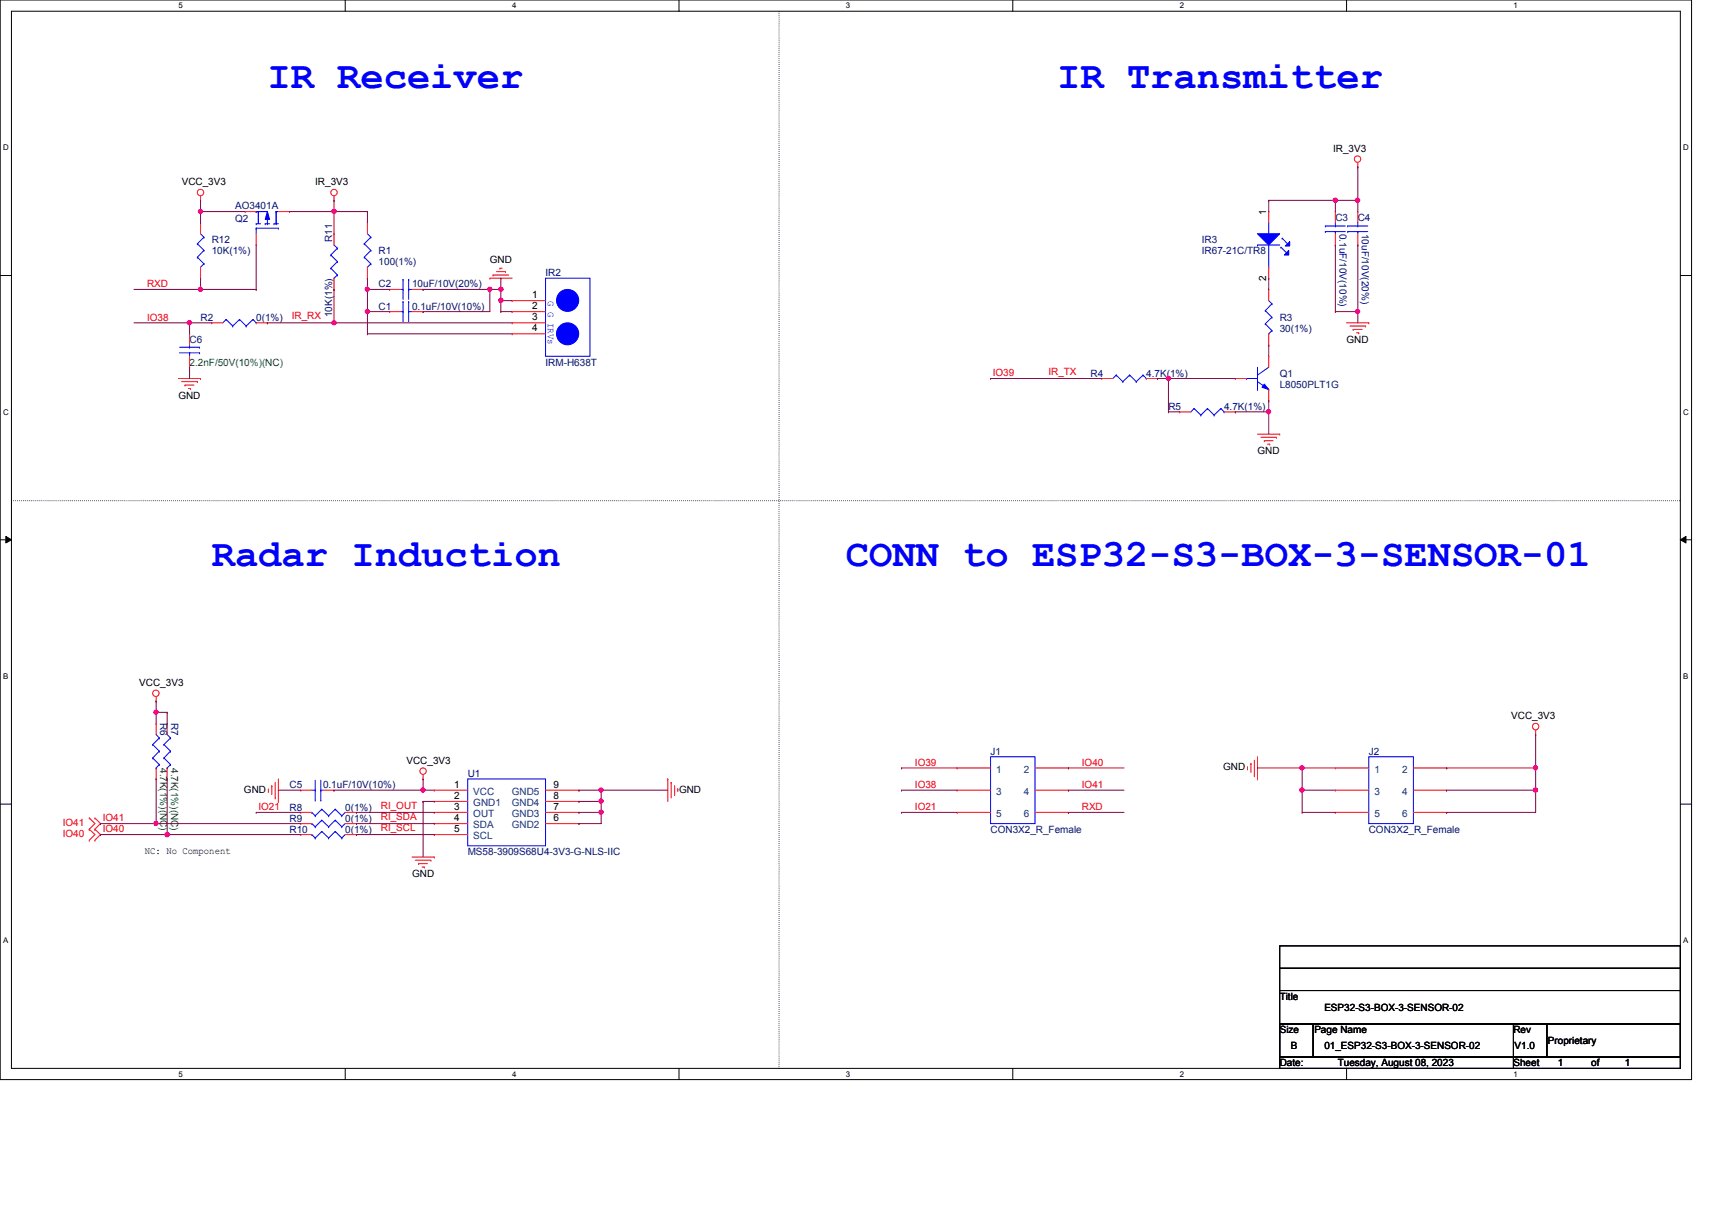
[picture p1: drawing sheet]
<svg xmlns="http://www.w3.org/2000/svg" width="297mm" height="210mm" viewBox="0 0 297 210" stroke-linecap="round" stroke-linejoin="round" font-family="sans-serif">
<path d="M0 0h293.5v187.3h-293.5zM2 1.9h289.5v183.4h-289.5z" fill="none" stroke="#000" stroke-width=".17"/>
<g fill="#fff">
<path d="M30.9 .2h.8v1.5h-.8z"/>
<path d="M30.9 185.5h.8v1.6h-.8z"/>
</g>
<path d="M59.9 0v1.9M59.9 185.3v2" fill="none" stroke="#000" stroke-width=".17"/>
<g fill="#fff">
<path d="M88.9 .2h.7v1.5h-.7z"/>
<path d="M88.9 185.5h.7v1.6h-.7z"/>
</g>
<path d="M117.8 0v1.9M117.8 185.3v2" fill="none" stroke="#000" stroke-width=".17"/>
<g fill="#fff">
<path d="M146.8 .2h.7v1.5h-.7z"/>
<path d="M146.8 185.5h.7v1.6h-.7z"/>
</g>
<path d="M175.7 0v1.9M175.7 185.3v2" fill="none" stroke="#000" stroke-width=".17"/>
<g fill="#fff">
<path d="M204.7 .2h.7v1.5h-.7z"/>
<path d="M204.7 185.5h.7v1.6h-.7z"/>
</g>
<path d="M233.6 0v1.9M233.6 185.3v2" fill="none" stroke="#000" stroke-width=".17"/>
<g fill="#fff">
<path d="M262.6 .2h.8v1.5h-.8z"/>
<path d="M262.6 185.5h.8v1.6h-.8z"/>
<path d="M.5 24.8h1v1.6h-1z"/>
<path d="M292.1 24.8h.9v1.6h-.9z"/>
<path d="M.5 70.7h1v1.5h-1z"/>
<path d="M292.1 70.7h.9v1.5h-.9z"/>
</g>
<path d="M0 47.8h2M291.5 47.8h2" fill="none" stroke="#000" stroke-width=".17"/>
<g fill="#fff">
<path d="M.5 116.5h.9v1.6h-.9z"/>
<path d="M292.1 116.5h.8v1.6h-.8z"/>
</g>
<path d="M0 93.6h2M1 93l1 .6-1 .6zM291.5 93.6l1-.6v1.2zM291.5 93.6h2" fill="none" stroke="#000" stroke-width=".17"/>
<path d="M1 93l1 .6-1 .6zM291.5 93.6l1-.6v1.2z" fill="#000"/>
<g fill="#fff">
<path d="M.5 162.4h.9v1.5h-.9z"/>
<path d="M292.1 162.4h.8v1.5h-.8z"/>
</g>
<path d="M0 139.5h2M291.5 139.5h2M222 168h69.5v3.8h-69.5zM222 171.8h69.5v5.8h-69.5zM222 177.6h5.8v5.8h-5.8zM222 164.1h69.5v3.9h-69.5zM222 177.6h69.5v5.8h-69.5zM227.8 177.6h34.8v5.8h-34.8zM262.6 177.6h5.8v5.8h-5.8zM268.4 177.6h23.1v5.8h-23.1zM222 183.4h40.6v1.9h-40.6zM262.6 183.4h28.9v1.9h-28.9z" fill="none" stroke="#000" stroke-width=".17"/>
<path d="M135.2 1.9v183.4M2 86.9h289.5M291.5 86.9h.1M135.2 185.3h.1" fill="none" stroke="#000" stroke-width=".17" stroke-dasharray="0 .3"/>
<g fill="none" stroke="#f00" stroke-width=".17">
<path d="M34.8 34.8h.1M34.8 34v.8M58 34.8h.1M58 34v.8M235.6 29h.1M235.6 28.2v.8M85 48.3h.1M85 48.3h3.9M85.6 47.7h.1M85.6 47.7h2.7M86.1 47.1h1.6M86.7 46.5h.1"/>
<path d="M86.7 46.5h.4M87.7 47.1h.1M220.1 50.2h.1M220.1 59.9h.1M220.1 50.2v2M220.1 57.9v2M233.6 56h3.9M234.2 56.6h2.7M234.8 57.1h.1M234.8 57.1h1.5M235.4 57.7h.4M235.8 57.7h.1"/>
<path d="M236.9 56.6h.1M237.5 56h.1M30.9 65.7h3.9M31.5 66.2h2.7M32.1 66.8h.1M32.1 66.8h1.6M32.7 67.4h.4M33.1 67.4h.1M34.2 66.2h.1M34.8 65.7h.1M218.2 75.3h3.8M218.8 75.9h2.7"/>
<path d="M219.4 76.5h.1M219.4 76.5h1.5M219.9 77h.4M220.3 77h.1M221.5 75.9h.1M222 75.3h.1M27.1 121.6h.1M27.1 120.9v.7M29 125.5h.1M29 135.1h.1M29 125.5v1.9M29 133.2v1.9"/>
<path d="M46.6 137.3h.1M46.6 136.9v.4M47.2 136.3h.1M47.2 136.3v1.5M47.7 138.4h.1M47.7 135.7v2.7M48.3 139h.1M48.3 135.1v3.9M73.4 135.1h.1M73.4 134.4v.7M115.9 135.1h.1M115.9 135.1v3.9"/>
<path d="M116.5 135.7h.1M116.5 135.7v2.7M117 137.8h.1M117 136.3v1.5M117.6 136.9h.1M117.6 136.9v.4M216.4 133.4h.1M216.4 133v.4M217 132.5h.1M217 132.5v1.5M217.6 134.6h.1M217.6 131.9v2.7"/>
<path d="M218.2 135.1h.1M218.2 131.3v3.8M266.4 127.4h.1M266.4 126.7v.7M15.5 143.8h.1M15.5 145.8h.1M15.5 141.9h.1M15.5 143.8l1 1-1 1M15.5 141.9l1 1-1 .9M16.5 145.8h.1M16.5 143.8h.1M16.5 141.9h.1"/>
<path d="M16.5 143.8l.9 1-.9 1M16.5 141.9l.9 1-.9 .9M71.5 148.7h3.8M72 149.2h2.8M72.6 149.8h.1M72.6 149.8h1.6M73.2 150.4h.4M73.6 150.4h.1M74.8 149.2h.1M75.3 148.7h.1"/>
<circle cx="34.8" cy="33.4" r=".56"/>
<circle cx="57.9" cy="33.4" r=".56"/>
<circle cx="235.5" cy="27.6" r=".56"/>
<circle cx="27" cy="120.3" r=".56"/>
<circle cx="73.4" cy="133.8" r=".56"/>
<circle cx="266.4" cy="126" r=".56"/>
</g>
<g fill="none" stroke="#00f" stroke-width=".17">
<path d="M44.4 36.7h.1M44.4 38.8h.1M44.4 39.6h.1M44.4 36.7h2M44.4 38.8h.8M44.4 39.6v1M44.4 39.6h3.9M44.8 36.9h.1M44.8 36.7h.1M44.8 36.7v2.1M46 38.8h.1M46 38.8h.8"/>
<path d="M47.5 38.8h.1M47.5 38.8h.8M47.9 36.7h.1M47.9 38.6h.1M47.9 38.8h.1M47.9 36.7h.4M47.9 36.7v2.1M48.3 39.6h.1M219.5 53.9h.1M219.5 56.2h.1M219.5 53.9l1.2 1.1M219.5 56.2l1.2 1.2"/>
<path d="M220.1 57.9h.1M220.1 52.2l.6 .5M220.7 52.7h.1M220.7 55h.1M220.7 57.4h.1M220.7 52.7l-1.2 1.2M220.7 55l-1.2 1.2M220.7 57.4l-.6 .5M28.4 129.2h.1M28.4 131.5h.1M28.4 129.2l1.2 1.1M28.4 131.5l1.2 1.1"/>
<path d="M29 133.2h.1M29 127.4l.6 .6M29.6 128h.1M29.6 130.3h.1M29.6 132.6h.1M29.6 128l-1.2 1.2M29.6 130.3l-1.2 1.2M29.6 132.6l-.6 .6"/>
</g>
<path d="M46.4 36.7l.4 1.4h-.8z" fill="#00f"/>
<g fill="none" stroke="#00f" stroke-width=".17">
<path d="M46.4 36.7l.4 1.4h-.8zM46.4 38.8h.1M46.4 37.7v1.1M39.2 55.4h.1M39.2 55.4l-.6 .6M39.2 55.4l1.2 1.2M40.4 56.6h.1M41.6 55.4h.1M41.6 55.4l-1.2 1.2M41.6 55.4l1.1 1.2M42.7 56.6h.1M43.9 55.4h.1"/>
<path d="M43.9 55.4l-1.2 1.2M43.9 55.4l.5 .6M44.4 56h.1M57.4 44.2h.1M57.4 46.5h.1M57.4 44.2l1.1 1.2M57.4 46.5l1.1 1.2M58 48.3h.1M58 42.5l.5 .6M58.5 43.1h.1M58.5 45.4h.1M58.5 47.7h.1"/>
<path d="M58.5 43.1l-1.1 1.1M58.5 45.4l-1.1 1.1M58.5 47.7l-.5 .6M69.6 54.1h.3M69.9 54.1h.1M69.9 52.3h.1M69.9 52.3v3.5M70.9 52.3h.1M70.9 54.1h.1M70.9 54.1h.6M70.9 52.3v3.5M171.9 131.3h7.7v11.6h-7.7z"/>
</g>
<g fill="none" stroke="#f00" stroke-width=".17">
<path d="M42.5 36.7h.1M42.5 36.7h1.9M48.3 36.7h1.9M50.2 36.7h.1M36.7 56h.1M36.7 56h1.9M44.4 42.5h.1M44.4 40.6v1.9M44.4 56h2M46.4 56h.1M58 40.6h.1M58 50.2h.1"/>
<path d="M58 40.6v1.9M58 48.3v1.9M67.6 54.1h.1M67.6 54.1h2M71.5 54.1h1.9M73.4 54.1h.1M166.1 133.2h.1M166.1 137.1h.1M166.1 133.2h5.8M166.1 137.1h5.8M179.6 133.2h5.8M179.6 137.1h5.8"/>
<path d="M185.4 133.2h.1M185.4 137.1h.1M166.1 140.9h.1M166.1 140.9h5.8M179.6 140.9h5.8M185.4 140.9h.1"/>
</g>
<path d="M218.2 40.6h3.8l-1.9 1.9z" fill="#00f"/>
<path d="M218.2 40.6h3.8l-1.9 1.9z" fill="none" stroke="#00f" stroke-width=".17"/>
<path d="M223.8 41.9v.8h-.8z" fill="#00f"/>
<path d="M220.1 38.6v2M218.2 42.5h.1M218.2 42.5h3.8M220.1 40.6h.1M220.1 46.4h.1M220.1 42.5v3.9M222.5 41.3h.1M222.5 41.3l.9 1M223.8 41.9v.8h-.8z" fill="none" stroke="#00f" stroke-width=".17"/>
<path d="M223.6 43.4v.8h-.8z" fill="#00f"/>
<g fill="none" stroke="#00f" stroke-width=".17">
<path d="M222.2 42.9h.1M222.2 42.9l1 1M223.6 43.4v.8h-.8zM216.3 65.7h.1M216.3 65.7h1.9M218.2 65.1h.1M218.2 67.6h.1M218.2 66.2l1.9 1.4M218.2 63.7v3.9M220.1 67.6h.1M220.1 63.7l-1.9 1.4M26.5 129.2h.1"/>
<path d="M26.5 131.5h.1M26.5 129.2l1.1 1.1M26.5 131.5l1.1 1.1M27.1 133.2h.1M27.1 127.4l.5 .6M27.6 128h.1M27.6 130.3h.1M27.6 132.6h.1M27.6 128l-1.1 1.2M27.6 130.3l-1.1 1.2M27.6 132.6l-.5 .6"/>
</g>
<path d="M220.1 36.7h.1M220.1 36.7v1.9M220.1 48.3h.1M220.1 46.4v1.9M27.1 125.5h.1M27.1 135.1h.1M27.1 125.5v1.9M27.1 133.2v1.9" fill="none" stroke="#f00" stroke-width=".17"/>
<path d="M219.4 66.6l.7 1-1.2-.4z" fill="#00f"/>
<path d="M94.7 48.3h7.7v13.5h-7.7zM219.4 66.6l.7 1-1.2-.4z" fill="none" stroke="#00f" stroke-width=".17"/>
<path d="M214.3 65.7h.1M214.3 65.7h2M220.1 61.8h.1M220.1 69.5h.1M220.1 61.8v1.9M220.1 67.6v1.9" fill="none" stroke="#f00" stroke-width=".17"/>
<circle cx="98.5" cy="52.1" r="1.92" fill="#00f"/>
<circle cx="98.5" cy="52.1" r="1.92" fill="none" stroke="#00f" stroke-width=".17"/>
<circle cx="98.5" cy="57.9" r="1.92" fill="#00f"/>
<g fill="none" stroke="#00f" stroke-width=".17">
<path d="M230 39.2h.1M230 39.2h3.4M231.7 39.2h.1M231.7 38.6v.6M233.8 39.2h.1M233.8 39.2h3.5M235.6 39.2h.1M235.6 38.6v.6M32.9 59.9v.3M34.2 42.3h.1M34.2 44.6h.1M34.2 42.3l1.2 1.1"/>
<path d="M34.2 44.6l1.2 1.2M34.8 46.4h.1M34.8 40.6l.6 .5M35.4 41.1h.1M35.4 43.4h.1M35.4 45.8h.1M35.4 41.1l-1.2 1.2M35.4 43.4l-1.2 1.2M35.4 45.8l-.6 .6M63.2 42.3h.1M63.2 44.6h.1M63.2 42.3l1.1 1.1"/>
<path d="M63.2 44.6l1.1 1.2M63.8 46.4h.1M63.8 40.6l.5 .5M64.3 41.1h.1M64.3 43.4h.1M64.3 45.8h.1M64.3 41.1l-1.1 1.2M64.3 43.4l-1.1 1.2M64.3 45.8l-.5 .6M69.6 50.2h.3M69.9 50.2h.1M69.9 48.5h.1"/>
<path d="M69.9 48.5v3.4M70.9 48.5h.1M70.9 50.2h.1M70.9 50.2h.6M70.9 48.5v3.4M230 40.2h.1M230 40.2h3.4M231.7 40.2h.1M231.7 40.2v.4M233.8 40.2h.1M233.8 40.2h3.5M235.6 40.2h.1"/>
<path d="M235.6 40.2v.4M31.2 61.2h3.4M31.2 60.2h3.4M32.9 60.2h.1M32.9 61.2h.1M32.9 61.2v.6M34.6 61.2h.1M34.6 60.2h.1M193.7 65.1h.1M193.7 65.1l-.6 .6M193.7 65.1l1.1 1.1M194.8 66.2h.1"/>
<path d="M196 65.1h.1M196 65.1l-1.2 1.1M196 65.1l1.1 1.1M197.1 66.2h.1M198.3 65.1h.1M198.3 65.1l-1.2 1.1M198.3 65.1l.6 .6M198.9 65.7h.1M207.2 70.9h.1M207.2 70.9l-.6 .6M207.2 70.9l1.2 1.1M208.4 72h.1"/>
<path d="M209.5 70.9h.1M209.5 70.9l-1.1 1.1M209.5 70.9l1.1 1.1M210.6 72h.1M211.8 70.9h.1M211.8 70.9l-1.2 1.1M211.8 70.9l.6 .6M212.4 71.5h.1M54.1 137.1h.6M54.7 138.8h.1M54.7 137.1h.1M54.7 135.3v3.5"/>
<path d="M55.7 137.1h.1M55.7 138.8h.1M55.7 137.1h.3M55.7 135.3v3.5M81.1 135.1h13.6v11.6h-13.6zM237.5 131.3h7.7v11.6h-7.7zM54.1 140.9h.1M54.1 142.9h.1M54.1 144.8h.1M54.1 140.9l.6 .6M54.1 142.9l.6 .5M54.1 144.8l.6 .6"/>
<path d="M54.7 141.5h.1M54.7 143.4h.1M54.7 145.4h.1M55.8 140.4h.1M55.8 142.3h.1M55.8 144.2h.1M55.8 140.4l1.2 1.1M55.8 140.4l-1.1 1.1M55.8 142.3l1.2 1.1M55.8 142.3l-1.1 1.1M55.8 144.2l1.2 1.2M55.8 144.2l-1.1 1.2"/>
<path d="M57 141.5h.1M57 143.4h.1M57 145.4h.1M58.2 140.4h.1M58.2 142.3h.1M58.2 144.2h.1M58.2 140.4l1.1 1.1M58.2 140.4l-1.2 1.1M58.2 142.3l1.1 1.1M58.2 142.3l-1.2 1.1M58.2 144.2l1.1 1.2M58.2 144.2l-1.2 1.2"/>
<path d="M59.3 141.5h.1M59.3 143.4h.1M59.3 145.4h.1M59.9 140.9l-.6 .6M59.9 142.9l-.6 .5M59.9 144.8l-.6 .6"/>
<circle cx="98.5" cy="57.9" r="1.92"/>
</g>
<g fill="none" stroke="#f00" stroke-width=".17">
<path d="M34.8 38.6h.1M34.8 38.6v2M63.8 38.6h.1M63.8 38.6v2M231.7 36.7h.1M231.7 36.7v1.9M235.6 36.7h.1M235.6 36.7v1.9M32.9 57.9h.1M32.9 57.9v2M34.8 48.3h.1M34.8 46.4v1.9"/>
<path d="M63.8 48.3h.1M63.8 46.4v1.9M67.6 50.2h.1M67.6 50.2h2M71.5 50.2h1.9M73.4 50.2h.1M88.9 52.2h.1M88.9 54.1h.1M88.9 56h.1M88.9 57.9h.1M88.9 52.2h5.8M88.9 54.1h5.8"/>
<path d="M88.9 56h5.8M88.9 57.9h5.8M231.7 42.5h.1M231.7 40.6v1.9M235.6 42.5h.1M235.6 40.6v1.9M32.9 63.7h.1M32.9 61.8v1.9M191.2 65.7h.1M191.2 65.7h1.9M198.9 65.7h1.9M200.8 65.7h.1"/>
<path d="M204.7 71.5h.1M204.7 71.5h1.9M212.4 71.5h1.9M214.3 71.5h.1M52.2 137.1h.1M52.2 137.1h1.9M56 137.1h2M58 137.1h.1M75.3 137.1h.1M75.3 139h.1M75.3 137.1h5.8M75.3 139h5.8"/>
<path d="M94.7 137.1h5.8M94.7 139h5.8M100.5 139h.1M100.5 137.1h.1M231.7 133.2h.1M231.7 137.1h.1M231.7 133.2h5.8M231.7 137.1h5.8M245.2 133.2h5.8M245.2 137.1h5.8M251 133.2h.1M251 137.1h.1"/>
<path d="M52.2 140.9h.1M52.2 142.9h.1M52.2 144.8h.1M52.2 140.9h1.9M52.2 142.9h1.9M52.2 144.8h1.9M59.9 140.9h1.9M59.9 142.9h1.9M59.9 144.8h1.9M61.8 140.9h.1M61.8 142.9h.1M61.8 144.8h.1"/>
<path d="M75.3 140.9h.1M75.3 142.9h.1M75.3 144.8h.1M75.3 140.9h5.8M75.3 142.9h5.8M75.3 144.8h5.8M94.7 140.9h5.8M94.7 142.9h5.8M100.5 142.9h.1M100.5 140.9h.1M231.7 140.9h.1M231.7 140.9h5.8"/>
<path d="M245.2 140.9h5.8M251 140.9h.1"/>
</g>
<path d="M235.6 42.5h.1M235.6 42.5v11.6" fill="none" stroke="#800040" stroke-width=".17"/>
<circle cx="235.5" cy="54" r=".37" fill="#f0f"/>
<circle cx="235.5" cy="54" r=".37" fill="none" stroke="#f0f" stroke-width=".17"/>
<path d="M220.1 34.8h.1M220.1 34.8h11.6" fill="none" stroke="#800040" stroke-width=".17"/>
<circle cx="231.7" cy="34.7" r=".37" fill="#f0f"/>
<circle cx="231.7" cy="34.7" r=".37" fill="none" stroke="#f0f" stroke-width=".17"/>
<path d="M220.1 48.3h.1M220.1 48.3v1.9M202.7 65.7h.1M202.7 65.7h11.6M202.7 65.7v5.8" fill="none" stroke="#800040" stroke-width=".17"/>
<circle cx="202.7" cy="65.6" r=".37" fill="#f0f"/>
<circle cx="202.7" cy="65.6" r=".37" fill="none" stroke="#f0f" stroke-width=".17"/>
<g fill="none" stroke="#800040" stroke-width=".17">
<path d="M220.1 34.8h.1M220.1 34.8v1.9M231.7 34.8h.1M231.7 34.8v1.9M231.7 34.8h3.9M235.6 29h.1M235.6 34.8h.1M235.6 29v7.7M220.1 59.9h.1M220.1 59.9v1.9M231.7 42.5h.1M231.7 54.1h.1"/>
<path d="M231.7 42.5v11.6M231.7 54.1h3.9M235.6 54.1h.1M235.6 54.1v1.9M171.9 65.7h.1M171.9 65.7h19.3M200.8 65.7h.1M200.8 65.7h1.9M202.7 71.5h.1M202.7 71.5h2M214.3 71.5h.1M220.1 69.5h.1"/>
<path d="M220.1 69.5v2h-5.8"/>
</g>
<circle cx="235.5" cy="34.7" r=".37" fill="#f0f"/>
<circle cx="235.5" cy="34.7" r=".37" fill="none" stroke="#f0f" stroke-width=".17"/>
<path d="M27.1 135.1h.1M27.1 135.1v7.8" fill="none" stroke="#800040" stroke-width=".17"/>
<circle cx="27.1" cy="142.8" r=".37" fill="#f0f"/>
<circle cx="27.1" cy="142.8" r=".37" fill="none" stroke="#f0f" stroke-width=".17"/>
<path d="M29 135.1h.1M29 135.1v9.7M27.1 142.9h.1M27.1 142.9h25.1" fill="none" stroke="#800040" stroke-width=".17"/>
<circle cx="29" cy="144.8" r=".38" fill="#f0f"/>
<circle cx="29" cy="144.8" r=".38" fill="none" stroke="#f0f" stroke-width=".17"/>
<path d="M27.1 121.6h.1M27.1 123.6h.1M27.1 121.6v2M27.1 123.6h1.9M29 144.8h.1M29 144.8h23.2" fill="none" stroke="#800040" stroke-width=".17"/>
<circle cx="27.1" cy="123.5" r=".37" fill="#f0f"/>
<circle cx="27.1" cy="123.5" r=".37" fill="none" stroke="#f0f" stroke-width=".17"/>
<path d="M27.1 123.6h.1M27.1 123.6v1.9M29 123.6h.1M29 123.6v1.9M100.5 137.1h.1M100.5 139h.1M100.5 137.1h3.8M100.5 139h3.8" fill="none" stroke="#800040" stroke-width=".17"/>
<circle cx="104.3" cy="139" r=".38" fill="#f0f"/>
<circle cx="104.3" cy="139" r=".38" fill="none" stroke="#f0f" stroke-width=".17"/>
<path d="M104.3 137.1h.1M104.3 137.1v1.9M104.3 137.1h11.6" fill="none" stroke="#800040" stroke-width=".17"/>
<circle cx="104.3" cy="137" r=".37" fill="#f0f"/>
<circle cx="104.3" cy="137" r=".37" fill="none" stroke="#f0f" stroke-width=".17"/>
<path d="M104.3 139h.1M104.3 139v3.9h-3.8M100.5 140.9h.1M100.5 142.9h.1M100.5 140.9h3.8M104.3 140.9h.1" fill="none" stroke="#800040" stroke-width=".17"/>
<circle cx="104.3" cy="140.9" r=".37" fill="#f0f"/>
<circle cx="104.3" cy="140.9" r=".37" fill="none" stroke="#f0f" stroke-width=".17"/>
<g fill="none" stroke="#800040" stroke-width=".17">
<path d="M48.3 137.1h.1M48.3 137.1h3.9M58 137.1h.1M58 137.1h17.3M73.4 139h.1M73.4 135.1h.1M73.4 137.1h.1M73.4 139h1.9M73.4 135.1v2M73.4 139v9.7M17.4 144.8h.1M17.4 142.9h.1"/>
<path d="M17.4 144.8h11.6M17.4 142.9h9.7M44.4 140.9h.1M44.4 140.9h7.8M61.8 142.9h.1M61.8 144.8h.1M61.8 140.9h.1M61.8 144.8h13.5M61.8 142.9h13.5M61.8 140.9h13.5"/>
</g>
<circle cx="73.4" cy="137" r=".37" fill="#f0f"/>
<circle cx="73.4" cy="137" r=".37" fill="none" stroke="#f0f" stroke-width=".17"/>
<path d="M251 133.2h.1M251 133.2h15.4" fill="none" stroke="#800040" stroke-width=".17"/>
<circle cx="266.4" cy="133.2" r=".37" fill="#f0f"/>
<circle cx="266.4" cy="133.2" r=".37" fill="none" stroke="#f0f" stroke-width=".17"/>
<path d="M251 137.1h.1M251 137.1h15.4M266.4 127.4h.1M266.4 127.4v5.8" fill="none" stroke="#800040" stroke-width=".17"/>
<circle cx="266.4" cy="137" r=".37" fill="#f0f"/>
<circle cx="266.4" cy="137" r=".37" fill="none" stroke="#f0f" stroke-width=".17"/>
<path d="M218.2 133.2h.1M218.2 133.2h7.7M266.4 133.2h.1M266.4 133.2v3.9" fill="none" stroke="#800040" stroke-width=".17"/>
<circle cx="225.9" cy="133.2" r=".37" fill="#f0f"/>
<circle cx="225.9" cy="133.2" r=".37" fill="none" stroke="#f0f" stroke-width=".17"/>
<path d="M225.9 137.1h.1M225.9 133.2h.1M225.9 137.1h5.8M225.9 133.2v7.7M225.9 133.2h5.8M225.9 140.9h.1M225.9 140.9h5.8" fill="none" stroke="#800040" stroke-width=".17"/>
<circle cx="225.9" cy="137" r=".37" fill="#f0f"/>
<circle cx="225.9" cy="137" r=".37" fill="none" stroke="#f0f" stroke-width=".17"/>
<path d="M220.1 71.5h.1M220.1 71.5v3.8M266.4 137.1h.1M266.4 137.1v3.8h-15.4M251 140.9h.1" fill="none" stroke="#800040" stroke-width=".17"/>
<circle cx="220.1" cy="71.4" r=".38" fill="#f0f"/>
<circle cx="220.1" cy="71.4" r=".38" fill="none" stroke="#f0f" stroke-width=".17"/>
<path d="M23.2 56h9.7M32.9 56h.1M156.4 133.2h.1M156.4 137.1h.1M156.4 137.1h9.7M156.4 133.2h9.7M185.4 137.1h.1M185.4 133.2h.1M185.4 137.1h9.6M185.4 133.2h9.6M156.4 140.9h.1M156.4 140.9h9.7" fill="none" stroke="#800040" stroke-width=".17"/>
<circle cx="32.9" cy="56" r=".37" fill="#f0f"/>
<circle cx="32.9" cy="56" r=".37" fill="none" stroke="#f0f" stroke-width=".17"/>
<path d="M86.9 48.3h.1M86.9 48.3v1.9" fill="none" stroke="#800040" stroke-width=".17"/>
<circle cx="86.9" cy="50.2" r=".37" fill="#f0f"/>
<circle cx="86.9" cy="50.2" r=".37" fill="none" stroke="#f0f" stroke-width=".17"/>
<path d="M63.8 50.2h.1M63.8 50.2h3.8M73.4 54.1h.1M73.4 50.2h.1M73.4 50.2h11.6M73.4 54.1h11.6M86.9 50.2h.1M86.9 50.2v2" fill="none" stroke="#800040" stroke-width=".17"/>
<circle cx="85" cy="50.2" r=".37" fill="#f0f"/>
<circle cx="85" cy="50.2" r=".37" fill="none" stroke="#f0f" stroke-width=".17"/>
<path d="M63.8 48.3h.1M63.8 48.3v1.9" fill="none" stroke="#800040" stroke-width=".17"/>
<circle cx="63.7" cy="50.2" r=".37" fill="#f0f"/>
<circle cx="63.7" cy="50.2" r=".37" fill="none" stroke="#f0f" stroke-width=".17"/>
<g fill="none" stroke="#800040" stroke-width=".17">
<path d="M58 34.8h.1M58 34.8v1.9M32.9 56h.1M32.9 56v1.9M32.9 56h3.8M46.4 56h.1M46.4 56h42.5M58 50.2h.1M58 56h.1M58 50.2v5.8M63.8 54.1h.1M63.8 54.1h3.8"/>
<path d="M85 50.2h.1M85 50.2v3.9M85 50.2h1.9M32.9 63.7h.1M32.9 63.7v2"/>
</g>
<circle cx="58" cy="56" r=".37" fill="#f0f"/>
<circle cx="58" cy="56" r=".37" fill="none" stroke="#f0f" stroke-width=".17"/>
<path d="M63.8 54.1h.1M63.8 54.1v3.8" fill="none" stroke="#800040" stroke-width=".17"/>
<circle cx="63.7" cy="54" r=".37" fill="#f0f"/>
<circle cx="63.7" cy="54" r=".37" fill="none" stroke="#f0f" stroke-width=".17"/>
<path d="M63.8 50.2h.1M63.8 50.2v3.9M86.9 52.2h.1M86.9 52.2v1.9" fill="none" stroke="#800040" stroke-width=".17"/>
<circle cx="86.9" cy="52.1" r=".38" fill="#f0f"/>
<circle cx="86.9" cy="52.1" r=".38" fill="none" stroke="#f0f" stroke-width=".17"/>
<g fill="none" stroke="#800040" stroke-width=".17">
<path d="M50.2 36.7h13.6M58 36.7h.1M58 36.7v3.9M63.8 36.7h.1M63.8 36.7v1.9M23.2 50.2h11.6M34.8 50.2h.1M63.8 57.9h.1M63.8 57.9h25.1M86.9 54.1h.1M86.9 52.2h.1M86.9 54.1h2"/>
<path d="M86.9 52.2h2M185.4 140.9h.1M185.4 140.9h9.6"/>
</g>
<circle cx="58" cy="36.7" r=".37" fill="#f0f"/>
<circle cx="58" cy="36.7" r=".37" fill="none" stroke="#f0f" stroke-width=".17"/>
<path d="M34.8 36.7h.1M34.8 36.7h7.7" fill="none" stroke="#800040" stroke-width=".17"/>
<circle cx="34.8" cy="36.7" r=".37" fill="#f0f"/>
<circle cx="34.8" cy="36.7" r=".37" fill="none" stroke="#f0f" stroke-width=".17"/>
<path d="M34.8 38.6h.1M34.8 36.7v1.9M34.8 50.2h.1M34.8 48.3v1.9M44.4 50.2h.1M44.4 42.5v7.7" fill="none" stroke="#800040" stroke-width=".17"/>
<circle cx="34.8" cy="50.2" r=".37" fill="#f0f"/>
<circle cx="34.8" cy="50.2" r=".37" fill="none" stroke="#f0f" stroke-width=".17"/>
<path d="M34.8 34.8h.1M34.8 34.8v1.9M34.8 50.2h9.6M44.4 50.2h.1" fill="none" stroke="#800040" stroke-width=".17"/>
<circle cx="235.5" cy="54" r=".37" fill="#f0f"/>
<circle cx="235.5" cy="54" r=".37" fill="none" stroke="#f0f" stroke-width=".17"/>
<circle cx="231.7" cy="34.7" r=".37" fill="#f0f"/>
<circle cx="231.7" cy="34.7" r=".37" fill="none" stroke="#f0f" stroke-width=".17"/>
<circle cx="202.7" cy="65.6" r=".37" fill="#f0f"/>
<circle cx="202.7" cy="65.6" r=".37" fill="none" stroke="#f0f" stroke-width=".17"/>
<circle cx="235.5" cy="34.7" r=".37" fill="#f0f"/>
<circle cx="235.5" cy="34.7" r=".37" fill="none" stroke="#f0f" stroke-width=".17"/>
<circle cx="27.1" cy="142.8" r=".37" fill="#f0f"/>
<circle cx="27.1" cy="142.8" r=".37" fill="none" stroke="#f0f" stroke-width=".17"/>
<circle cx="29" cy="144.8" r=".38" fill="#f0f"/>
<circle cx="29" cy="144.8" r=".38" fill="none" stroke="#f0f" stroke-width=".17"/>
<circle cx="27.1" cy="123.5" r=".37" fill="#f0f"/>
<circle cx="27.1" cy="123.5" r=".37" fill="none" stroke="#f0f" stroke-width=".17"/>
<circle cx="104.3" cy="139" r=".38" fill="#f0f"/>
<circle cx="104.3" cy="139" r=".38" fill="none" stroke="#f0f" stroke-width=".17"/>
<circle cx="104.3" cy="137" r=".37" fill="#f0f"/>
<circle cx="104.3" cy="137" r=".37" fill="none" stroke="#f0f" stroke-width=".17"/>
<circle cx="104.3" cy="140.9" r=".37" fill="#f0f"/>
<circle cx="104.3" cy="140.9" r=".37" fill="none" stroke="#f0f" stroke-width=".17"/>
<circle cx="73.4" cy="137" r=".37" fill="#f0f"/>
<circle cx="73.4" cy="137" r=".37" fill="none" stroke="#f0f" stroke-width=".17"/>
<circle cx="266.4" cy="133.2" r=".37" fill="#f0f"/>
<circle cx="266.4" cy="133.2" r=".37" fill="none" stroke="#f0f" stroke-width=".17"/>
<circle cx="266.4" cy="137" r=".37" fill="#f0f"/>
<circle cx="266.4" cy="137" r=".37" fill="none" stroke="#f0f" stroke-width=".17"/>
<circle cx="225.9" cy="133.2" r=".37" fill="#f0f"/>
<circle cx="225.9" cy="133.2" r=".37" fill="none" stroke="#f0f" stroke-width=".17"/>
<circle cx="225.9" cy="137" r=".37" fill="#f0f"/>
<circle cx="225.9" cy="137" r=".37" fill="none" stroke="#f0f" stroke-width=".17"/>
<circle cx="220.1" cy="71.4" r=".38" fill="#f0f"/>
<circle cx="220.1" cy="71.4" r=".38" fill="none" stroke="#f0f" stroke-width=".17"/>
<circle cx="32.9" cy="56" r=".37" fill="#f0f"/>
<circle cx="32.9" cy="56" r=".37" fill="none" stroke="#f0f" stroke-width=".17"/>
<circle cx="86.9" cy="50.2" r=".37" fill="#f0f"/>
<circle cx="86.9" cy="50.2" r=".37" fill="none" stroke="#f0f" stroke-width=".17"/>
<circle cx="85" cy="50.2" r=".37" fill="#f0f"/>
<circle cx="85" cy="50.2" r=".37" fill="none" stroke="#f0f" stroke-width=".17"/>
<circle cx="63.7" cy="50.2" r=".37" fill="#f0f"/>
<circle cx="63.7" cy="50.2" r=".37" fill="none" stroke="#f0f" stroke-width=".17"/>
<circle cx="58" cy="56" r=".37" fill="#f0f"/>
<circle cx="58" cy="56" r=".37" fill="none" stroke="#f0f" stroke-width=".17"/>
<circle cx="63.7" cy="54" r=".37" fill="#f0f"/>
<circle cx="63.7" cy="54" r=".37" fill="none" stroke="#f0f" stroke-width=".17"/>
<circle cx="86.9" cy="52.1" r=".38" fill="#f0f"/>
<circle cx="86.9" cy="52.1" r=".38" fill="none" stroke="#f0f" stroke-width=".17"/>
<circle cx="58" cy="36.7" r=".37" fill="#f0f"/>
<circle cx="58" cy="36.7" r=".37" fill="none" stroke="#f0f" stroke-width=".17"/>
<circle cx="34.8" cy="36.7" r=".37" fill="#f0f"/>
<circle cx="34.8" cy="36.7" r=".37" fill="none" stroke="#f0f" stroke-width=".17"/>
<circle cx="34.8" cy="50.2" r=".37" fill="#f0f"/>
<circle cx="34.8" cy="50.2" r=".37" fill="none" stroke="#f0f" stroke-width=".17"/>
<g font-size="6.7" fill="#00f">
<text x="46.4" y="15.2">IR Receiver</text>
<text x="183.4" y="15.2">IR Transmitter</text>
<text x="36.7" y="98.3">Radar Induction</text>
<text x="146.8" y="98.3">CONN to ESP32-S3-BOX-3-SENSOR-01</text>
</g>
<g font-size="1.7">
<text x="231.3" y="26.3">IR_3V3</text>
<text x="31.5" y="32.1">VCC_3V3</text>
<text x="54.7" y="32.1">IR_3V3</text>
<text x="219.7" y="37.3" transform="rotate(-90 219.7 37.3)">1</text>
<text x="85" y="45.6">GND</text>
<text x="92.3" y="51.7">1</text>
<text x="92.3" y="53.6">2</text>
<text x="219.7" y="48.7" transform="rotate(-90 219.7 48.7)">2</text>
<text x="92.3" y="55.6">3</text>
<text x="92.3" y="57.5">4</text>
<text x="233.6" y="59.5">GND</text>
<text x="30.9" y="69.2">GND</text>
<text x="218.2" y="78.8">GND</text>
<text x="24.2" y="119">VCC_3V3</text>
<text x="262.2" y="124.8">VCC_3V3</text>
<text x="42.3" y="137.5">GND</text>
<text x="70.5" y="132.5">VCC_3V3</text>
<text x="78.8" y="136.7">1</text>
<text x="96" y="136.7">9</text>
<text x="117.8" y="137.5">GND</text>
<text x="212.2" y="133.6">GND</text>
<text x="78.8" y="138.6">2</text>
<text x="78.8" y="140.5">3</text>
<text x="78.8" y="142.5">4</text>
<text x="96" y="142.5">6</text>
<text x="96" y="140.5">7</text>
<text x="96" y="138.6">8</text>
<text x="25.1" y="148.1">NC: No Component</text>
<text x="78.8" y="144.4">5</text>
<text x="71.5" y="152.2">GND</text>
<text x="222" y="173.4">Title</text>
<text x="222" y="179.2">Size</text>
<text x="228" y="179.2">Page Name</text>
<text x="229.8" y="175.3">ESP32-S3-BOX-3-SENSOR-02</text>
<text x="262.6" y="179.2">Rev</text>
<text x="222" y="185">Date:</text>
<text x="224" y="181.9">B</text>
<text x="229.8" y="181.9">01_ESP32-S3-BOX-3-SENSOR-02</text>
<text x="232.1" y="185">Tuesday, August 08, 2023</text>
<text x="262.6" y="185">Sheet</text>
<text x="262.8" y="181.9">V1.0</text>
<text x="268.6" y="181.1">Proprietary</text>
<text x="270.3" y="185">1</text>
<text x="276.1" y="185">of</text>
<text x="281.9" y="185">1</text>
</g>
<g font-size="1.7" fill="#000080">
<text x="40.8" y="38.5">Q2</text>
<text x="40.8" y="36.2">AO3401A</text>
<text x="57.7" y="41.9" transform="rotate(-90 57.7 41.9)">R11</text>
<text x="231.7" y="38.3">C3</text>
<text x="232.4" y="40.6" transform="rotate(90 232.4 40.6)">0.1uF/10V(10%)</text>
<text x="235.6" y="38.3">C4</text>
<text x="236.3" y="40.6" transform="rotate(90 236.3 40.6)">10uF/10V(20%)</text>
<text x="36.7" y="42.2">R12</text>
<text x="36.7" y="44.1">10K(1%)</text>
<text x="65.7" y="44.1">R1</text>
<text x="65.7" y="46">100(1%)</text>
<text x="94.7" y="48">IR2</text>
<text x="208.5" y="42.2">IR3</text>
<text x="208.5" y="44.1">IR67-21C/TR8</text>
<text x="65.7" y="53.8">C1</text>
<text x="65.7" y="49.9">C2</text>
<text x="71.5" y="53.8">0.1uF/10V(10%)</text>
<text x="71.5" y="49.9">10uF/10V(20%)</text>
<text x="32.9" y="59.5">C6</text>
<text x="34.8" y="55.7">R2</text>
<text x="44.4" y="55.7">0(1%)</text>
<text x="57.7" y="55" transform="rotate(-90 57.7 55)">10K(1%)</text>
<text x="222" y="55.7">R3</text>
<text x="222" y="57.6">30(1%)</text>
<text x="94.7" y="63.4">IRM-H638T</text>
<text x="189.2" y="65.3">R4</text>
<text x="198.9" y="65.3">4.7K(1%)</text>
<text x="222" y="65.3">Q1</text>
<text x="202.7" y="71.1">R5</text>
<text x="212.4" y="71.1">4.7K(1%)</text>
<text x="222" y="67.3">L8050PLT1G</text>
<text x="27.8" y="125.5" transform="rotate(90 27.8 125.5)">R6</text>
<text x="29.7" y="125.5" transform="rotate(90 29.7 125.5)">R7</text>
<text x="171.9" y="131">J1</text>
<text x="237.5" y="131">J2</text>
<text x="50.2" y="136.7">C5</text>
<text x="56" y="136.7">0.1uF/10V(10%)</text>
<text x="81.1" y="134.8">U1</text>
<text x="50.2" y="140.6">R8</text>
<text x="50.2" y="142.5">R9</text>
<text x="59.9" y="140.6">0(1%)</text>
<text x="59.9" y="142.5">0(1%)</text>
<text x="50.2" y="144.5">R10</text>
<text x="59.9" y="144.5">0(1%)</text>
<text x="81.1" y="148.3">MS58-3909S68U4-3V3-G-NLS-IIC</text>
<text x="171.9" y="144.5">CON3X2_R_Female</text>
<text x="237.5" y="144.5">CON3X2_R_Female</text>
</g>
<g font-size="1.7" fill="#f00">
<text x="25.5" y="49.8">RXD</text>
<text x="25.5" y="55.6">IO38</text>
<text x="50.6" y="55.4">IR_RX</text>
<text x="172.3" y="65.3">IO39</text>
<text x="181.9" y="65.1">IR_TX</text>
<text x="158.7" y="132.8">IO39</text>
<text x="158.7" y="136.7">IO38</text>
<text x="187.7" y="136.7">IO41</text>
<text x="187.7" y="132.8">IO40</text>
<text x="10.9" y="143.3">IO41</text>
<text x="17.8" y="142.5">IO41</text>
<text x="44.8" y="140.5">IO21</text>
<text x="66.1" y="142.3">RI_SDA</text>
<text x="66.1" y="140.3">RI_OUT</text>
<text x="158.7" y="140.5">IO21</text>
<text x="187.7" y="140.5">RXD</text>
<text x="10.9" y="145.2">IO40</text>
<text x="17.8" y="144.4">IO40</text>
<text x="66.1" y="144.2">RI_SCL</text>
</g>
<text font-size="1.7" fill="#00f" x="95.1" y="52.2" transform="rotate(90 95.1 52.2)">G G IRVs</text>
<g font-size="1.7" fill="#008000">
<text x="32.9" y="63.4">2.2nF/50V(10%)(NC)</text>
<text x="27.8" y="133.2" transform="rotate(90 27.8 133.2)">4.7K(1%)(NC)</text>
<text x="29.7" y="133.2" transform="rotate(90 29.7 133.2)">4.7K(1%)(NC)</text>
</g>
<g font-size="1.7" fill="#004080">
<text x="82.1" y="137.9">VCC</text>
<text x="88.8" y="137.9">GND5</text>
<text x="172.8" y="134">1</text>
<text x="172.8" y="137.9">3</text>
<text x="177.6" y="134">2</text>
<text x="177.6" y="137.9">4</text>
<text x="238.5" y="134">1</text>
<text x="238.5" y="137.9">3</text>
<text x="243.3" y="134">2</text>
<text x="243.3" y="137.9">4</text>
<text x="82.1" y="139.8">GND1</text>
<text x="82.1" y="141.7">OUT</text>
<text x="82.1" y="143.7">SDA</text>
<text x="88.8" y="143.7">GND2</text>
<text x="88.8" y="141.7">GND3</text>
<text x="88.8" y="139.8">GND4</text>
<text x="172.8" y="141.7">5</text>
<text x="177.6" y="141.7">6</text>
<text x="238.5" y="141.7">5</text>
<text x="243.3" y="141.7">6</text>
<text x="82.1" y="145.6">SCL</text>
</g>
<g font-size="1.4">
<text x="30.9" y="1.4">5</text>
<text x="88.9" y="1.4">4</text>
<text x="146.8" y="1.4">3</text>
<text x="204.7" y="1.4">2</text>
<text x="262.6" y="1.4">1</text>
<text x=".5" y="26.1">D</text>
<text x="292.1" y="26.1">D</text>
<text x=".5" y="71.9">C</text>
<text x="292.1" y="71.9">C</text>
<text x=".5" y="117.8">B</text>
<text x="292.1" y="117.8">B</text>
<text x=".5" y="163.6">A</text>
<text x="292.1" y="163.6">A</text>
<text x="30.9" y="186.8">5</text>
<text x="88.9" y="186.8">4</text>
<text x="146.8" y="186.8">3</text>
<text x="204.7" y="186.8">2</text>
<text x="262.6" y="186.8">1</text>
</g>
</svg>
